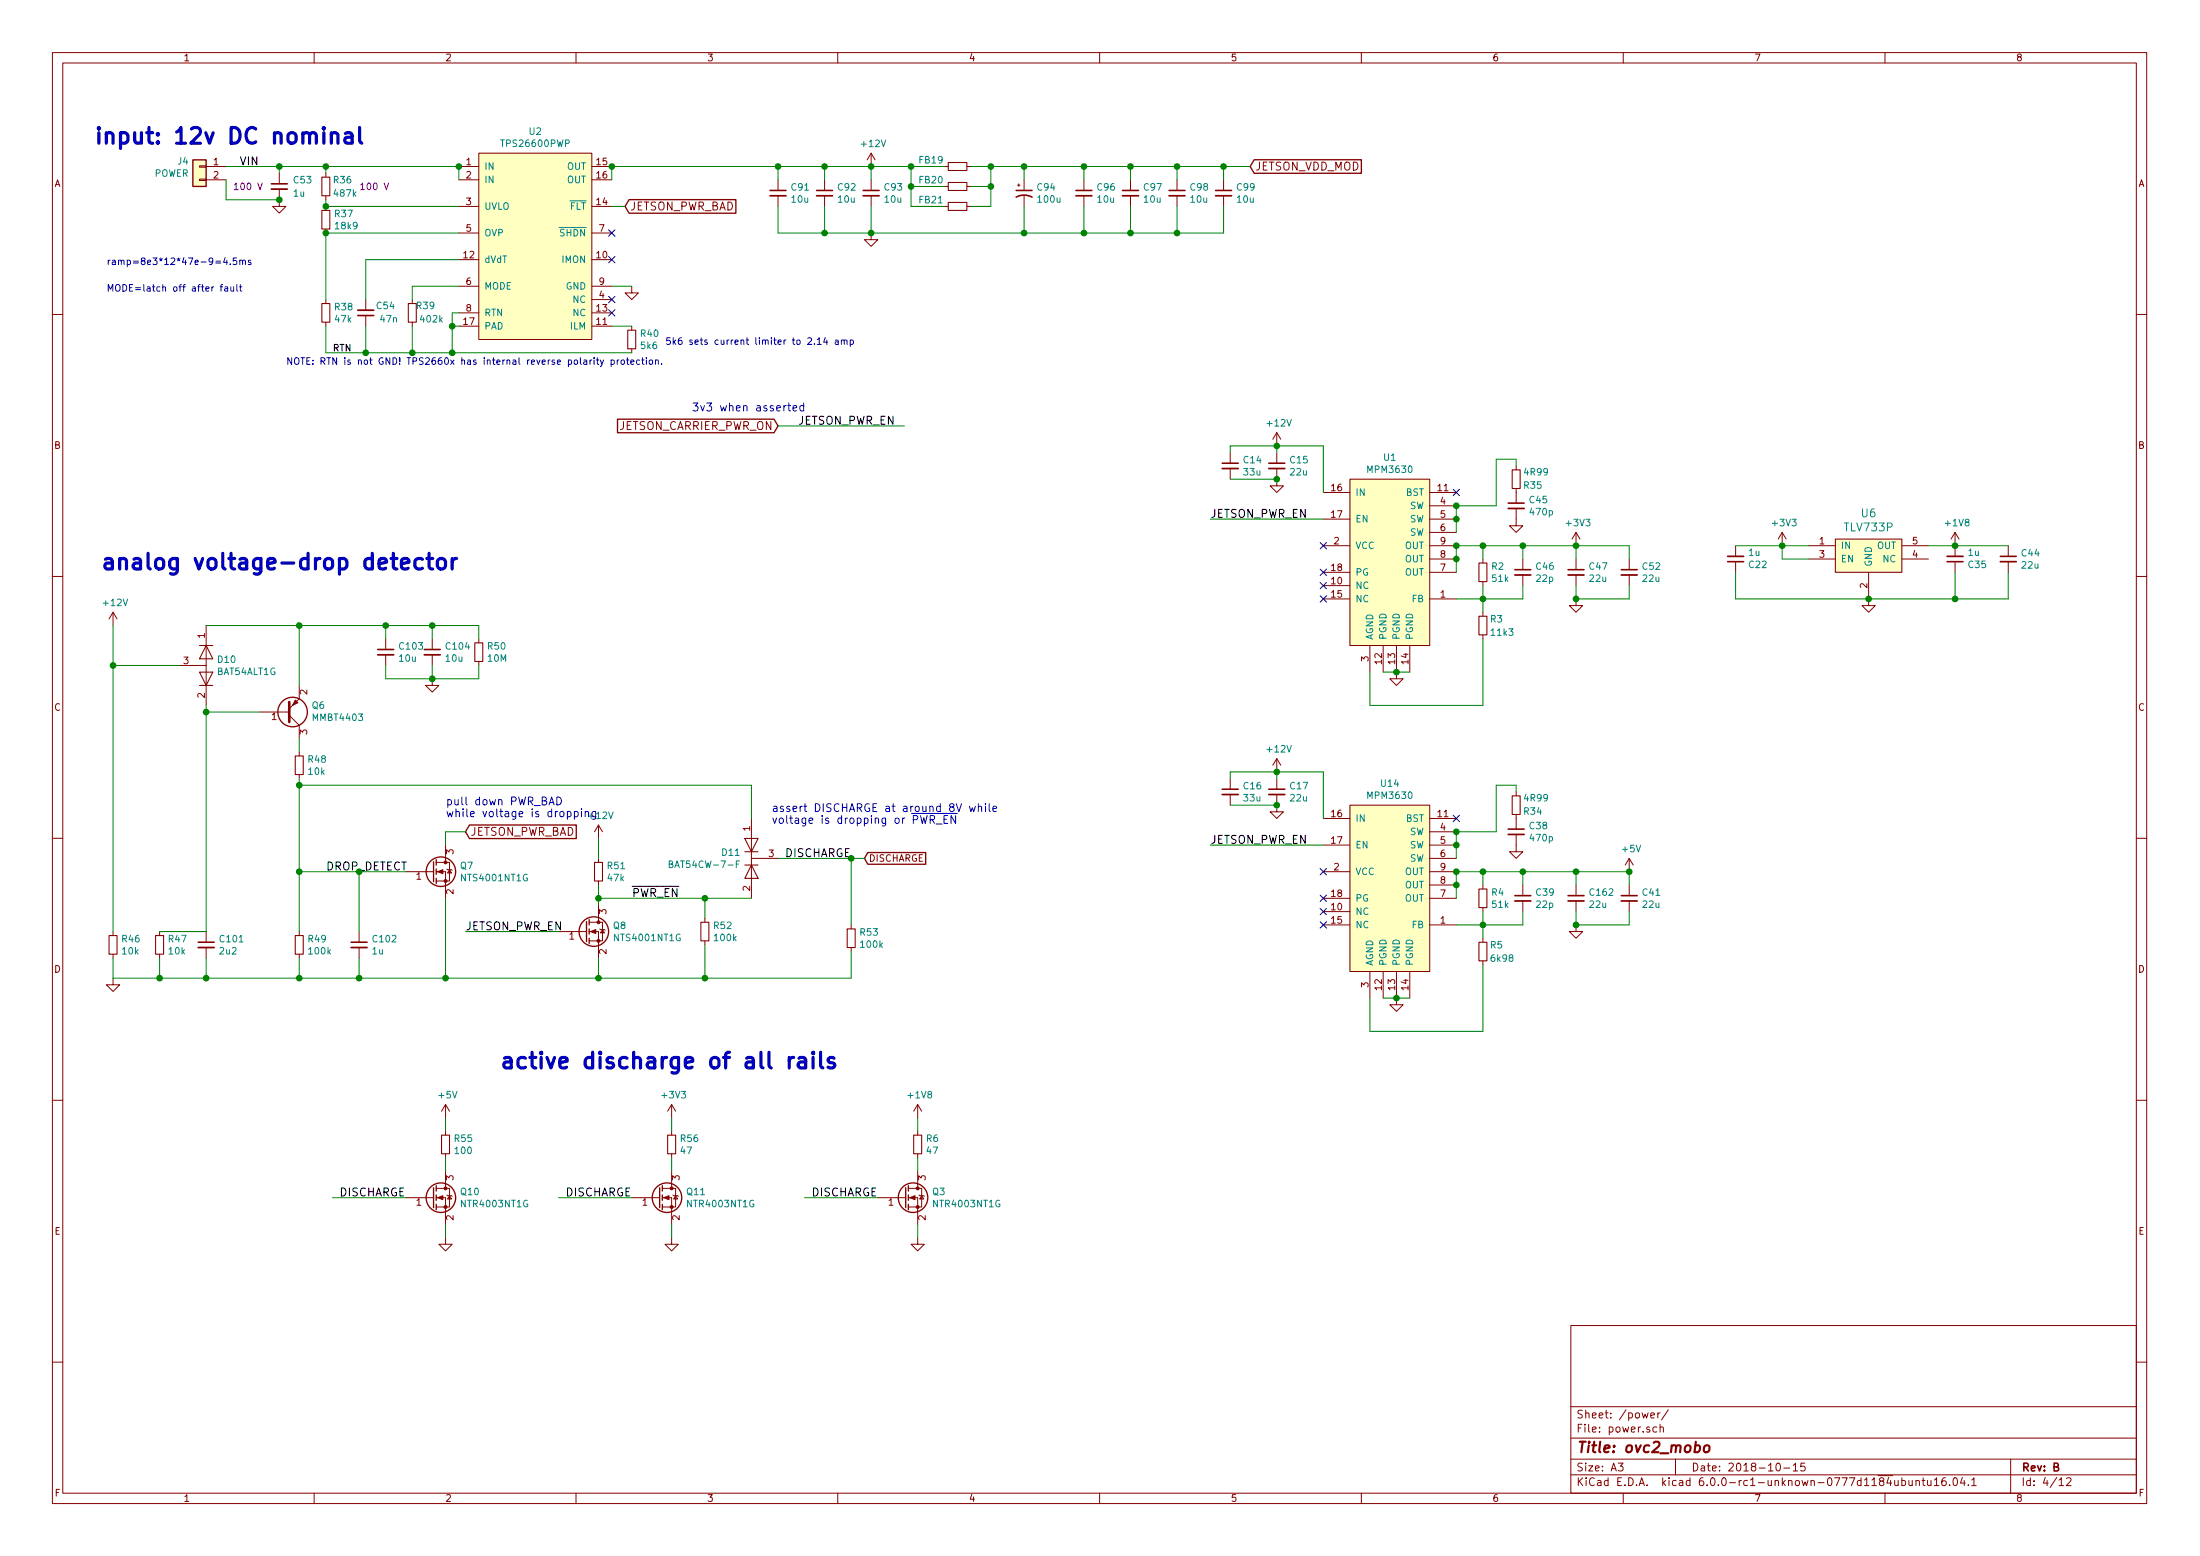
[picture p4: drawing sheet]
<svg xmlns="http://www.w3.org/2000/svg" width="420mm" height="297mm" viewBox="0 0 420 297" stroke-linecap="round" stroke-linejoin="round" font-family="sans-serif">
<g fill="none" stroke="#840000" stroke-width=".19">
<path d="M10 10h400v277h-400zM12 12h396v273.1h-396zM60 10v2M110 10v2M160 10v2M210 10v2M260 10v2M310 10v2M360 10v2M38.1 34.2h1.3v.3h-1.3zM38.1 31.7h1.3v.2h-1.3zM39.4 31.8h3.8"/>
<path d="M39.4 34.3h3.8M53.3 36.1v3.3h1.3l-1.3 1.3-1.2-1.3h1.2M53.3 33.1v2M62.2 33.1v.7M62.2 37.4v.7M62.2 39.4v.8M87.6 31.8h3.8M87.6 34.3h3.8M87.6 39.4h3.8M91.4 29.2h21.6v35.6h-21.6zM113 31.8h3.8M113 34.3h3.8"/>
<path d="M113 39.4h3.8M148.6 34.3v2.1M148.6 37.4v2M157.5 34.3v2.1M157.5 37.4v2M166.4 29.2l-.8 1.3M166.4 29.2v2.6M166.4 34.3v2.1M166.4 37.4v2M166.4 29.2l.7 1.3M180.3 31.8h.8M180.3 35.6h.8"/>
<path d="M180.3 39.4h.8M184.7 31.8h.7M184.7 35.6h.7M184.7 39.4h.7M194.3 35.3h.5M194.6 35.1v.5M195.6 34.3v2.1M195.6 37.4v2M207 34.3v2.1M207 37.4v2M215.9 34.3v2.1M215.9 37.4v2"/>
<path d="M224.8 34.3v2.1M224.8 37.4v2M233.7 34.3v2.1M233.7 37.4v2M62.2 43.7v.8M62.2 57.2v.7M69.8 57.2v2M78.7 57.2v.7M87.6 49.6h3.8M87.6 59.7h3.8M87.6 44.5h3.8M87.6 54.6h3.8"/>
<path d="M113 49.6h3.8M113 59.7h3.8M113 57.2h3.8M113 44.5h3.8M113 54.6h3.8M120.6 54.6v1.3h1.3l-1.3 1.3-1.2-1.3h1.2M166.4 44.5v1.3h1.2l-1.2 1.2-1.3-1.2h1.3M10 60h2M62.2 61.5v.8M69.8 60.2v2.1M78.7 61.5v.8M87.6 62.3h3.8"/>
<path d="M113 62.3h3.8M120.6 62.3v.7M120.6 66.6v.7M408 60h2M234.9 86.4v2M234.9 89.4v2.1M243.8 89.4v3.3h1.3l-1.3 1.3-1.2-1.3h1.2M243.8 82.6v2.5M243.8 86.4v2M243.8 82.6l-.7 1.3M243.8 82.6l.8 1.3M252.7 94h5.1"/>
<path d="M252.7 99.1h5.1M257.8 91.5h15.2v31.7h-15.2zM273 94h5.1M273 99.1h5.1M273 96.6h5.1M289.6 97.1v3.3h1.2l-1.2 1.2-1.3-1.2h1.3M289.6 88.9v.8M289.6 93.3v2.7M10 110h2M21.6 116.9l-.8 1.2M21.6 116.9v2.5M21.6 116.9l.8 1.2"/>
<path d="M39.4 119.4v15.3M252.7 104.2h5.1M252.7 114.3h5.1M252.7 111.8h5.1M252.7 109.3h5.1M273 104.2h5.1M273 106.7h5.1M273 114.3h5.1M273 109.3h5.1M273 101.6h5.1M283.2 106.7v.8M283.2 111v.8"/>
<path d="M283.2 116.9v.7M290.8 106.7v2M290.8 109.8v2M301 114.3v1.3h1.3l-1.3 1.3-1.3-1.3h1.3M301 101.6v2.6M301 106.7v2M301 109.8v2M301 101.6l-.8 1.3M301 101.6l.8 1.3M311.1 106.7v2M311.1 109.8v2M331.5 104.2v2"/>
<path d="M331.5 107.2v2.1M340.4 101.6l-.8 1.3M340.4 101.6v2.6M340.4 101.6l.7 1.3M345.4 104.2h5.1M345.4 106.7h5.1M350.5 102.9h12.7v6.4h-12.7zM356.9 109.3v6.3h1.2l-1.2 1.3-1.3-1.3h1.3M363.2 104.2h5.1M363.2 106.7h5.1M373.4 101.6l-.8 1.3M373.4 101.6v4.6"/>
<path d="M373.4 107.2v2.1M373.4 101.6l.7 1.3M383.5 104.2v2M383.5 107.2v2.1M408 110h2M34.3 127h5.1M49.5 135.9h5.7M55.2 136.6l1.9 1.9v2.5M57.1 130.8v2.6l-1.9 1.9M73.7 122v2M73.7 125v2M82.5 129.6v1.2h1.3l-1.3 1.3-1.2-1.3h1.2"/>
<path d="M82.5 122v2M82.5 125v2M91.4 122v.7M91.4 126.3v.7M261.6 123.2v5.1M264.2 123.2v5.1M266.7 123.2v6.4h1.3l-1.3 1.2-1.3-1.2h1.3M269.2 123.2v5.1M283.2 121.2v.8M57.1 143.5v.8M57.1 147.9v.7M114.3 157.5v2.6"/>
<path d="M114.3 157.5l-.8 1.3M114.3 157.5l.8 1.3M143.5 156.2v15.3M234.9 148.6v2.1M234.9 151.7v2M243.8 151.7v3.3h1.3l-1.3 1.2-1.2-1.2h1.2M243.8 144.8v2.6M243.8 148.6v2.1M243.8 144.8l-.7 1.3M243.8 144.8l.8 1.3M252.7 156.2h5.1M257.8 153.7h15.2v31.8h-15.2z"/>
<path d="M273 156.2h5.1M273 158.8h5.1M289.6 159.3v3.3h1.2l-1.2 1.3-1.3-1.3h1.3M289.6 151.2v.7M289.6 155.5v2.8M10 160h2M21.6 177.8v.8M30.5 177.8v.8M39.4 177.8v2.1M57.1 177.8v.8M68.6 177.8v2.1M77.5 166.4h5"/>
<path d="M82.6 166.4h.2M83.3 166.4h1.8v5.1M83.3 164.6h1.8M85.1 164.6h.8v3.6h-2.6M85.1 161.3v3.3M85.3 165.9l1.1 .3M85.9 166l.3 .7h-.7zM106.7 177.8h5.1M111.8 177.8h.2M112.5 177.8h1.8v5.1M112.5 176.1h1.8M114.3 176.1h.8v3.5h-2.6"/>
<path d="M114.3 163.9v.7M114.3 168.2v.7M114.3 172.8v3.3M114.6 177.3l1 .3M115.1 177.5l.3 .6h-.7zM134.6 175.3v.8M134.6 179.6v.8M143.5 163.9h5.1M162.6 176.6v.7M252.7 166.4h5.1M252.7 176.6h5.1M252.7 174h5.1"/>
<path d="M252.7 161.3h5.1M252.7 171.5h5.1M273 163.9h5.1M273 166.4h5.1M273 176.6h5.1M273 161.3h5.1M273 171.5h5.1M273 168.9h5.1M283.2 168.9v.8M283.2 173.3v.7M283.2 179.1v.8M290.8 168.9v2.1"/>
<path d="M290.8 172v2M301 176.6v1.2h1.3l-1.3 1.3-1.3-1.3h1.3M301 168.9v2.1M301 172v2M311.1 163.9l-.7 1.2M311.1 163.9v2.5M311.1 168.9v2.1M311.1 172v2M311.1 163.9l.8 1.2M408 160h2M21.6 186.7v1.3h1.3l-1.3 1.3-1.3-1.3h1.3M21.6 182.2v.7"/>
<path d="M30.5 182.2v.7M39.4 180.9v2M57.1 182.2v.7M68.6 180.9v2M162.6 180.9v.7M261.6 185.5v5M264.2 185.5v5M266.7 185.5v6.3h1.3l-1.3 1.3-1.3-1.3h1.3M269.2 185.5v5M283.2 183.4v.8M10 210h2M85.1 210.9v2.5"/>
<path d="M85.1 215.9v.8M85.1 210.9l-.8 1.2M85.1 210.9l.8 1.2M128.3 210.9v2.5M128.3 215.9v.8M128.3 210.9l-.8 1.2M128.3 210.9l.7 1.2M175.3 210.9v2.5M175.3 215.9v.8M175.3 210.9l-.8 1.2M175.3 210.9l.7 1.2M408 210h2"/>
<path d="M77.5 228.6h5M82.6 228.6h.2M83.3 228.6h1.8v5.1M83.3 226.9h1.8M85.1 226.9h.8v3.5h-2.6M85.1 236.3v1.2h1.3l-1.3 1.3-1.3-1.3h1.3M85.1 220.3v.7M85.1 223.6v3.3M85.3 228.1l1.1 .3M85.9 228.3l.3 .6h-.7zM120.6 228.6h5.1M125.8 228.6h.2"/>
<path d="M126.5 228.6h1.8v5.1M126.5 226.9h1.8M128.3 226.9h.7v3.5h-2.5M128.3 236.3v1.2h1.2l-1.2 1.3-1.3-1.3h1.3M128.3 220.3v.7M128.3 223.6v3.3M128.5 228.1l1 .3M129 228.3l.4 .6h-.7zM167.6 228.6h5.1M172.8 228.6h.2M173.5 228.6h1.8v5.1M173.5 226.9h1.8"/>
<path d="M175.3 226.9h.7v3.5h-2.5M175.3 236.3v1.2h1.2l-1.2 1.3-1.3-1.3h1.3M175.3 220.3v.7M175.3 223.6v3.3M175.5 228.1l1 .3M176 228.3l.4 .6h-.8zM300 253h108v32.1h-108zM10 260h2M300 278.5h108M300 274.5h108M300 268.5h108M309 279.3h1l-.5 .6 .4 .1v.7l-.2 .1-.7-.1"/>
<path d="M315.3 270.2l.7-.1-.1-.3-.4-.1-.2 .2v.7h.6M316.4 272.5l-.4-.1-.3 .3v.6l.3 .1 .4-.1M316.6 269.7v1M317 272.5l.2-.1 .4 .1 .1 .9M317 269.7l-.4 .3M317 271.9v1.5M318.6 269.1l-1.3 2M320 278.5v3M339.3 279.5l.2-.2a.86 .86 0 0 1 .2 1.5 .79 .79 0 0 1-.4-1.3zM342.5 279.7l.4-.4v1.5M344.7 279.3h-.7l-.1 .7 .2-.1h.5l.2 .3-.1 .5-.3 .1-.5-.1M384 278.5v6.6"/>
<path d="M408 260h2M60 285.1v1.9M110 285.1v1.9M160 285.1v1.9M210 285.1v1.9M260 285.1v1.9M300 281.5h108M310 285.1v1.9M340.7 280.2h1.1M342.5 280.8h.8M360 285.1v1.9M361.8 282.6v.8a.39 .39 0 0 0 .7 .1"/>
<path d="M362.5 282.6v1M363.2 282.7l.4-.1 .3 .3v.6l-.3 .1-.4-.1M363.2 282.1v1.5M364.6 282.6v.9l.4 .1 .2-.1M365.2 282.6v1M365.9 282.7h.1a.37 .37 0 0 1 .6 .1v.8M365.9 282.6v1M367.1 282.6h.5M367.3 282.1v1.3l.3 .2M368.1 282.6v.8a.39 .39 0 0 0 .7 .1M368.8 282.6v1M369.4 282.5l.4-.4v1.5"/>
<path d="M369.4 283.6h.9M371.6 282.1a.59 .59 0 0 0-.8 .6l.1 .8 .2 .1 .5-.1 .1-.5-.1-.3h-.5l-.3 .3M372.3 283.5v.1M373.1 282.3l.3-.2a.86 .86 0 0 1 .1 1.5l-.5-.3v-.6zM374.8 282l-.4 1.1h.9M375.1 282.6v1M375.9 283.5v.1M376.6 282.5l.4-.4v1.5M376.6 283.6h.8M393.2 282.5l.5-.4v1.5M393.2 283.6h.9M394.7 282.3l.5-.2 .3 .4-.9 1.1h.9"/>
</g>
<path d="M325.6 276.1l.1-.1a.51 .51 0 0 1 .8 .3l-.1 .5a.56 .56 0 0 1-.5 .4 .56 .56 0 0 1-.5-.4z" fill="none" stroke="#840000" stroke-width=".41"/>
<g fill="#ffffc2" stroke="#ffffc2" stroke-width=".19">
<path d="M36.8 30.5h2.6v5.1h-2.6z"/>
<path d="M350.5 102.9h12.7v6.4h-12.7z"/>
<path d="M257.8 153.7h15.2v31.8h-15.2z"/>
<path d="M257.8 91.5h15.2v31.7h-15.2z"/>
<path d="M91.4 29.2h21.6v35.6h-21.6z"/>
</g>
<g fill="none" stroke="#840000" stroke-width=".25">
<path d="M36.8 30.5h2.6v5.1h-2.6zM120.1 38.1h20.4v2.6h-20.4l-.7-1.3zM239.5 30.5h20.5v2.6h-20.5l-.7-1.3zM117.9 80h29.9l.8 1.3-.8 1.3h-29.9zM89.7 157.5h20.4v2.6h-20.4l-.8-1.3zM82.8 164.5v3.8M83.3 164.1v1M83.3 165.9v1M83.3 167.7v1M112 175.9v3.8M112.5 175.6v1M112.5 177.3v1"/>
<path d="M112.5 179.1v1M165.7 162.7h11.1v2.3h-11.1l-.6-1.1zM82.8 226.7v3.8M83.3 226.4v1M83.3 228.1v1M83.3 229.9v1M126 226.7v3.8M126.5 226.4v1M126.5 228.1v1M126.5 229.9v1M173 226.7v3.8M173.5 226.4v1"/>
<path d="M173.5 228.1v1M173.5 229.9v1"/>
<circle cx="55.9" cy="135.9" r="2.82"/>
<circle cx="84.2" cy="166.4" r="2.82"/>
<circle cx="113.4" cy="177.8" r="2.82"/>
<circle cx="84.2" cy="228.6" r="2.82"/>
<circle cx="127.4" cy="228.6" r="2.82"/>
<circle cx="174.4" cy="228.6" r="2.82"/>
</g>
<g fill="none" stroke="#840000" stroke-width=".2">
<path d="M61.5 33.8h1.5v3.6h-1.5zM181.1 31h3.6v1.5h-3.6zM181.1 34.8h3.6v1.6h-3.6zM181.1 38.6h3.6v1.6h-3.6zM61.5 40.2h1.5v3.5h-1.5zM61.5 57.9h1.5v3.6h-1.5zM78 57.9h1.5v3.6h-1.5zM119.9 63h1.5v3.6h-1.5zM288.8 89.7h1.5v3.6h-1.5zM282.4 117.6h1.6v3.6h-1.6zM282.4 107.5h1.6v3.5h-1.6zM38.1 123.2h2.5"/>
<path d="M38.1 130.8h2.5M38.1 128.3h2.5l-1.2 2.5zM39.4 123.2l1.2 2.6h-2.5zM90.7 122.7h1.5v3.6h-1.5zM56.4 144.3h1.5v3.6h-1.5zM288.8 151.9h1.5v3.6h-1.5zM20.8 178.6h1.6v3.6h-1.6zM29.7 178.6h1.5v3.6h-1.5zM56.4 178.6h1.5v3.6h-1.5zM113.5 164.6h1.6v3.6h-1.6zM133.9 176.1h1.5v3.5h-1.5zM142.2 162.6h2.6"/>
<path d="M142.2 165.1h2.6M142.2 160.1h2.6l-1.3 2.5zM143.5 165.1l1.3 2.6h-2.6zM161.8 177.3h1.5v3.6h-1.5zM282.4 179.9h1.6v3.5h-1.6zM282.4 169.7h1.6v3.6h-1.6zM84.3 216.7h1.6v3.6h-1.6zM127.5 216.7h1.5v3.6h-1.5zM174.5 216.7h1.5v3.6h-1.5z"/>
</g>
<g fill="none" stroke="#840000" stroke-width=".33">
<path d="M51.8 36.1h3.1M147.1 37.4h3M156 37.4h3M164.8 37.4h3.1M205.5 37.4h3M214.4 37.4h3M223.3 37.4h3M232.2 37.4h3M68.3 59.2h3.1M233.4 89.4h3.1M242.3 89.4h3.1M288 97.1h3.1"/>
<path d="M289.3 109.8h3.1M299.5 109.8h3M309.6 109.8h3.1M329.9 106.2h3.1M371.9 106.2h3M382 107.2h3.1M72.1 125h3.1M81 125h3.1M233.4 151.7h3.1M242.3 151.7h3.1M288 159.3h3.1M289.3 172h3.1"/>
<path d="M299.5 172h3M309.6 172h3.1M37.8 180.9h3.1M67.1 180.9h3"/>
</g>
<g fill="none" stroke="#840000" stroke-width=".3">
<path d="M51.8 35.1h3.1M147.1 36.4h3M156 36.4h3M164.8 36.4h3.1M194.1 37.6a3.2 3.2 0 0 1 3 0M194.1 36.4h3M205.5 36.4h3M214.4 36.4h3M223.3 36.4h3M232.2 36.4h3M68.3 60.2h3.1M233.4 88.4h3.1"/>
<path d="M242.3 88.4h3.1M288 96h3.1M289.3 108.7h3.1M299.5 108.7h3M309.6 108.7h3.1M329.9 107.2h3.1M371.9 107.2h3M382 106.2h3.1M72.1 124h3.1M81 124h3.1M233.4 150.7h3.1M242.3 150.7h3.1"/>
<path d="M288 158.3h3.1M37.8 179.9h3.1M67.1 179.9h3M289.3 171h3.1M299.5 171h3M309.6 171h3.1"/>
</g>
<path d="M55.2 134v3.8" fill="none" stroke="#840000" stroke-width=".51"/>
<g fill="#840000" stroke="#840000" stroke-width=".19">
<path d="M56.4 133.6l.5 .5-1 .6z"/>
<path d="M83.6 166.4l1-.4v.8z"/>
<path d="M112.8 177.8l1-.3v.7z"/>
<path d="M83.6 228.6l1-.3v.7z"/>
<path d="M126.7 228.6l1.1-.3v.7z"/>
<path d="M173.7 228.6l1.1-.3v.7z"/>
<circle cx="85.1" cy="168.2" r=".28"/>
<circle cx="85.1" cy="164.6" r=".28"/>
<circle cx="114.3" cy="179.6" r=".28"/>
<circle cx="114.3" cy="176.1" r=".28"/>
<circle cx="85.1" cy="230.4" r=".28"/>
<circle cx="85.1" cy="226.9" r=".28"/>
<circle cx="128.3" cy="230.4" r=".28"/>
<circle cx="128.3" cy="226.9" r=".28"/>
<circle cx="175.3" cy="230.4" r=".28"/>
<circle cx="175.3" cy="226.9" r=".28"/>
</g>
<path d="M127.8 165l.5-.1 .2-.2-.1-.2-.6-.2v1.3h.5l.2-.1v-.3l-.3-.2M140.6 165h.4M141.2 164.3h-.6v1.3" fill="none" stroke="#008484" stroke-width=".19"/>
<g fill="none" stroke="#0000c2" stroke-width=".61">
<path d="M63.3 25.6a.74 .74 0 0 1 1.2 .2v1.5M63.3 25.3v2M66 25.5l.3-.2h.5l.3 .2 .2 .3v1.5M67.3 26l-.3 .2h-.7a.59 .59 0 0 0-.5 .6 .59 .59 0 0 0 .5 .5h.7l.3-.1M68.7 24.3v2.6l.4 .4M76.7 107.6l1.4-.3-.1-.5-.3-.2h-.6l-.4 .4v1.2l.1 .3 .3 .1h.6l.3-.1M80.7 106.8a.96 .96 0 0 0-1.3 .1l-.2 .3v.8l.2 .3a.96 .96 0 0 0 1.3 .2M81.5 106.6h1.2M81.9 105.6v2.6l.2 .3 .6 .1M83.7 106.9a.81 .81 0 0 1 .8-.3 .81 .81 0 0 1 .6 .6v.8a.81 .81 0 0 1-.8 .6 .81 .81 0 0 1-.8-.6v-.8zM86.4 106.6v2M87.2 106.6a.82 .82 0 0 0-.8 .6"/>
<path d="M150.7 201.9v2M151.6 201.9a.77 .77 0 0 0-.9 .5M152.6 202l.3-.1h.5l.3 .1 .2 .3v1.6M153.9 202.6l-.3 .1h-.7a.59 .59 0 0 0-.5 .6 .59 .59 0 0 0 .5 .6h.7l.3-.2M155.3 200.9l-.2 .1 .2 .2 .1-.2-.1-.1v.3M155.3 201.9v2M156.7 200.9v2.5l.4 .5M159.3 202l-.7-.1-.5 .4 .2 .4 1 .3 .1 .3-.1 .4-.3 .2h-.6l-.3-.2"/>
</g>
<g fill="none" stroke="#0000c2" stroke-width=".19">
<path d="M42 54.7h.5M42.5 54.3l-.3 .2v1.1M43 54.8h.4l.1 .8M43 49.2l-.3 .9h.8M43.3 49.7v.8M43.5 55.1h-.4l-.2 .2 .2 .3 .4-.1M44 50.4v.1M44.1 54.7v.8l.3 .1 .2-.1M44.6 54.7v.9M45.2 49.2h-.6l-.1 .6 .2-.1 .5 .1v.6l-.2 .1-.5-.1M45.2 54.3v1.1l.2 .2M45.7 54.7h.5"/>
<path d="M45.8 49.8l.2-.1h.3v.8M45.8 49.7v.8M45.9 54.3v1.1l.3 .2M46.3 49.8l.2-.1h.3l.1 .8M47.9 49.7h-.3l-.2 .1 .1 .2 .4 .2v.3h-.5M113.9 68.7h.5M114.1 68.3v1.1l.3 .2M114.7 68.7l.3 .9M115.3 68.7l-.4 1.2-.2 .1M116.7 68.8l.4-.1 .2 .2-.1 .6h-.5M116.7 68.7v1.3M117.9 68.7v.9"/>
<path d="M118.2 68.7l-.3 .2M118.7 68.8l.3-.1 .2 .1v.7l-.4 .1-.2-.3zM119.6 68.7h.5M119.8 68.3v1.1l.3 .2M120.5 69.1l.6-.1-.1-.2-.4-.1-.1 .2v.6h.5M122.2 68.8l-.4-.1-.2 .2 .1 .6h.5M122.5 68.7h.5M122.7 68.3v1.1l.3 .2M123.4 68.3v.1M123.4 68.7v.9M124 68.8l.2-.1 .4 .1v.5l-.1 .2-.5-.1zM125.2 68.8l.2-.1 .3 .1v.8"/>
<path d="M125.2 68.7v.9M126.3 69.4v.2M150.4 77.4h.6M150.6 76.9v1.3l.4 .2M151.5 77.9l.7-.1-.1-.3-.4-.1-.2 .2v.8h.6M153.5 77.5l-.5-.1-.2 .3v.4l.1 .3h.6M153.5 76.9v1.5M155.5 65.6v.1M156.1 64.8l.4-.3v1.2M156.1 65.7h.7M157.6 64.4l-.3 .9h.8M157.9 64.9v.8"/>
<path d="M159.5 65h.5l.1 .7M160.1 65.2l-.4 .1-.2 .1v.3h.6M160.7 65l.2-.1 .3 .1v.7M160.7 64.9v.8M161.2 65.1l.2-.2 .3 .1 .1 .7M162.4 65l.3-.1 .3 .2-.1 .6h-.5M162.4 64.9v1.3M104.9 153.7l.5-1.5 .4 1.5M105 153.2h.7M106.3 152.2a.76 .76 0 0 1 .9 .7 .76 .76 0 0 1-.9 .8zM108.4 155l.4-.1 .3 .3-.2 .6h-.5M109.7 155l.4-.1 .3 .3-.1 .6h-.6"/>
<path d="M109.7 154.9v1.5M111 154.4v.1M111 154.9v1M111.8 155.1v-.1a.36 .36 0 0 1 .6 .1v.8M111.8 154.9v1M177.6 156.5l.8-.1 .1-.2-.1-.4-.8-.1v1.5M178 156.5l.5 .7M178.8 157.3h1.1M180.3 156.4h.5M181 155.7h-.7v1.5h.7M182.5 155.7v1.5l-.9-1.5v1.5M185.1 153.9l.3 1 .3-.7 .3 .7 .3-1"/>
<path d="M186.8 154.1l.3-.2 .3 .1 .1 .9M186.8 153.4v1.5M188.2 153.4v.2M188.2 153.9v1M188.9 153.4v1.3l.2 .2M189.6 154.4l.7-.1v-.3l-.5-.1-.2 .2 .1 .7h.6"/>
</g>
<g fill="none" stroke="#008400" stroke-width=".19">
<path d="M43.2 31.8h44.4v2.5M43.2 34.3v3.8h10.1M53.3 31.8v1.3M62.2 38.1v1.3h25.4M62.2 31.8v1.3M116.8 39.4h2.6M148.6 31.8v2.5M148.6 39.4v5.1h85.1v-5.1M157.5 31.8v2.5M157.5 39.4v5.1M166.4 31.8v2.5M166.4 39.4v5.1"/>
<path d="M174 35.6h6.3M174 31.8v7.6h6.3M180.3 31.8h-63.5v2.5M185.4 35.6h3.8M185.4 31.8h53.4M189.2 31.8v7.6h-3.8M195.6 31.8v2.5M195.6 39.4v5.1M207 31.8v2.5M207 39.4v5.1M215.9 31.8v2.5M215.9 39.4v5.1"/>
<path d="M224.8 31.8v2.5M224.8 39.4v5.1M233.7 31.8v2.5M87.6 44.5h-25.4v12.7M87.6 54.6h-8.9v2.6M87.6 59.7h-1.2v7.6M87.6 49.6h-17.8v7.6M116.8 54.6h3.8M62.2 62.3v5h58.4M69.8 62.3v5M78.7 62.3v5M86.4 62.3h1.2"/>
<path d="M116.8 62.3h3.8M148.6 81.3h24.1M231.1 99.1h21.6M234.9 86.4v-1.3h17.8v8.9M234.9 91.5h8.9M243.8 85.1v1.3M289.6 88.9v-1.2h-3.9v8.9h-7.6v5M21.6 119.4v58.4M39.4 119.4h52v2.6M57.1 119.4v11.4M73.7 119.4v2.6M82.5 119.4v2.6"/>
<path d="M283.2 104.2v2.5M283.2 111.8v5.1M290.8 111.8v2.5h-12.7M290.8 104.2v2.5M301 111.8v2.5h10.1v-2.5M301 104.2v2.5M311.1 106.7v-2.5h-33v5.1M331.5 104.2h13.9M331.5 109.3v5h52v-5M340.4 104.2v2.5h5M368.3 104.2h15.2M373.4 109.3v5"/>
<path d="M21.6 127h12.7M39.4 134.7v43.1h-8.9M39.4 135.9h10.1M73.7 127v2.6h17.7v-2.6M82.5 127v2.6M264.2 128.3h5M283.2 122v12.7h-21.6v-6.4M57.1 141v2.5M57.1 148.6v29.2M57.1 149.9h86.4v6.3M88.9 158.8h-3.8v2.5M234.9 148.6v-1.2h17.8v8.8"/>
<path d="M234.9 153.7h8.9M243.8 147.4v1.2M289.6 151.2v-1.3h-3.9v8.9h-7.6v5.1M57.1 166.4h20.4M68.6 166.4v11.4M85.1 171.5v15.2M88.9 177.8h17.8M114.3 160.1v3.8M114.3 168.9v3.9M114.3 171.5h29.2M134.6 171.5v3.8M148.6 163.9h16.5"/>
<path d="M162.6 163.9v12.7M231.1 161.3h21.6M283.2 166.4v2.5M283.2 174v5.1M290.8 174v2.6h-12.7M290.8 166.4v2.5M301 174v2.6h10.1v-2.6M301 166.4v2.5M311.1 168.9v-2.5h-33v5.1M30.5 182.9v3.8M39.4 182.9v3.8M57.1 182.9v3.8"/>
<path d="M68.6 182.9v3.8M114.3 182.9v3.8M134.6 180.4v6.3M162.6 181.6v5.1h-141v-3.8M264.2 190.5h5M283.2 184.2v12.7h-21.6v-6.4M85.1 213.4v2.5M128.3 213.4v2.5M175.3 213.4v2.5M63.5 228.6h14M85.1 221v2.6M85.1 233.7v2.6"/>
<path d="M106.7 228.6h13.9M128.3 221v2.6M128.3 233.7v2.6M153.7 228.6h13.9M175.3 221v2.6M175.3 233.7v2.6"/>
</g>
<g fill="#008400" stroke="#008400" stroke-width=".25">
<circle cx="157.5" cy="31.8" r=".51"/>
<circle cx="157.5" cy="44.5" r=".51"/>
<circle cx="166.4" cy="31.8" r=".51"/>
<circle cx="189.2" cy="35.6" r=".51"/>
<circle cx="189.2" cy="31.8" r=".51"/>
<circle cx="195.6" cy="31.8" r=".51"/>
<circle cx="207" cy="31.8" r=".51"/>
<circle cx="215.9" cy="31.8" r=".51"/>
<circle cx="224.8" cy="31.8" r=".51"/>
<circle cx="195.6" cy="44.5" r=".51"/>
<circle cx="207" cy="44.5" r=".51"/>
<circle cx="215.9" cy="44.5" r=".51"/>
<circle cx="224.8" cy="44.5" r=".51"/>
<circle cx="233.7" cy="31.8" r=".51"/>
<circle cx="21.6" cy="127" r=".51"/>
<circle cx="30.5" cy="186.7" r=".51"/>
<circle cx="39.4" cy="135.9" r=".51"/>
<circle cx="73.7" cy="119.4" r=".51"/>
<circle cx="82.6" cy="119.4" r=".51"/>
<circle cx="82.6" cy="129.6" r=".51"/>
<circle cx="57.2" cy="119.4" r=".51"/>
<circle cx="39.4" cy="186.7" r=".51"/>
<circle cx="57.2" cy="186.7" r=".51"/>
<circle cx="57.2" cy="166.4" r=".51"/>
<circle cx="68.6" cy="186.7" r=".51"/>
<circle cx="114.3" cy="171.5" r=".51"/>
<circle cx="114.3" cy="186.7" r=".51"/>
<circle cx="85.1" cy="186.7" r=".51"/>
<circle cx="134.6" cy="186.7" r=".51"/>
<circle cx="134.6" cy="171.5" r=".51"/>
<circle cx="57.2" cy="149.9" r=".51"/>
<circle cx="162.6" cy="163.9" r=".51"/>
<circle cx="340.4" cy="104.2" r=".51"/>
<circle cx="356.9" cy="114.3" r=".51"/>
<circle cx="373.4" cy="104.2" r=".51"/>
<circle cx="278.1" cy="161.3" r=".51"/>
<circle cx="278.1" cy="168.9" r=".51"/>
<circle cx="278.1" cy="166.4" r=".51"/>
<circle cx="283.2" cy="176.6" r=".51"/>
<circle cx="266.7" cy="190.5" r=".51"/>
<circle cx="283.2" cy="166.4" r=".51"/>
<circle cx="278.1" cy="158.8" r=".51"/>
<circle cx="290.8" cy="166.4" r=".51"/>
<circle cx="301" cy="166.4" r=".51"/>
<circle cx="243.8" cy="147.4" r=".51"/>
<circle cx="243.8" cy="153.7" r=".51"/>
<circle cx="311.1" cy="166.4" r=".51"/>
<circle cx="301" cy="176.6" r=".51"/>
<circle cx="373.4" cy="114.3" r=".51"/>
<circle cx="283.2" cy="114.3" r=".51"/>
<circle cx="283.2" cy="104.2" r=".51"/>
<circle cx="290.8" cy="104.2" r=".51"/>
<circle cx="301" cy="104.2" r=".51"/>
<circle cx="243.8" cy="85.1" r=".51"/>
<circle cx="243.8" cy="91.5" r=".51"/>
<circle cx="301" cy="114.3" r=".51"/>
<circle cx="266.7" cy="128.3" r=".51"/>
<circle cx="278.1" cy="104.2" r=".51"/>
<circle cx="278.1" cy="106.7" r=".51"/>
<circle cx="278.1" cy="96.6" r=".51"/>
<circle cx="278.1" cy="99.1" r=".51"/>
<circle cx="87.6" cy="31.8" r=".51"/>
<circle cx="53.3" cy="31.8" r=".51"/>
<circle cx="116.8" cy="31.8" r=".51"/>
<circle cx="62.2" cy="39.4" r=".51"/>
<circle cx="53.3" cy="38.1" r=".51"/>
<circle cx="166.4" cy="44.5" r=".51"/>
<circle cx="174" cy="35.6" r=".51"/>
<circle cx="174" cy="31.8" r=".51"/>
<circle cx="148.6" cy="31.8" r=".51"/>
<circle cx="78.7" cy="67.3" r=".51"/>
<circle cx="86.4" cy="67.3" r=".51"/>
<circle cx="86.4" cy="62.3" r=".51"/>
<circle cx="69.9" cy="67.3" r=".51"/>
<circle cx="62.2" cy="44.5" r=".51"/>
<circle cx="62.2" cy="31.8" r=".51"/>
</g>
<g fill="none" stroke="#000084" stroke-width=".19">
<path d="M116.2 56.6l1.2 1.2M116.2 59.1l1.2 1.2M116.2 43.9l1.2 1.2M116.2 49l1.2 1.2M117.4 56.6l-1.2 1.2M117.4 59.1l-1.2 1.2M117.4 43.9l-1.2 1.2M117.4 49l-1.2 1.2M277.5 93.4l1.2 1.2M278.7 93.4l-1.2 1.2M252.1 111.2l1.2 1.2M252.1 113.7l1.2 1.2"/>
<path d="M252.1 108.6l1.2 1.3M252.1 103.6l1.2 1.2M253.3 111.2l-1.2 1.2M253.3 113.7l-1.2 1.2M253.3 108.6l-1.2 1.3M253.3 103.6l-1.2 1.2M277.5 155.6l1.2 1.3M278.7 155.6l-1.2 1.3M252.1 173.4l1.2 1.2M252.1 176l1.2 1.2M252.1 170.9l1.2 1.2M252.1 165.8l1.2 1.2"/>
<path d="M253.3 173.4l-1.2 1.2M253.3 176l-1.2 1.2M253.3 170.9l-1.2 1.2M253.3 165.8l-1.2 1.2"/>
</g>
<g font-size="4.2" fill="#0000c2">
<text x="17.8" y="27.5">input: 12v DC nominal</text>
<text x="19" y="108.8">analog voltage-drop detector</text>
<text x="95.2" y="204">active discharge of all rails</text>
</g>
<text font-size="2.8" fill="#840000" x="301" y="277.3">Title: ovc2_mobo</text>
<g font-size="2.1">
<text x="45.7" y="31.5">VIN</text>
<text x="152.4" y="81.1">JETSON_PWR_EN</text>
<text x="231.1" y="98.8">JETSON_PWR_EN</text>
<text x="231.1" y="161.1">JETSON_PWR_EN</text>
<text x="149.9" y="163.6">DISCHARGE</text>
<text x="120.6" y="171.2">PWR_EN</text>
<text x="88.9" y="177.6">JETSON_PWR_EN</text>
<text x="64.8" y="228.4">DISCHARGE</text>
<text x="107.9" y="228.4">DISCHARGE</text>
<text x="154.9" y="228.4">DISCHARGE</text>
</g>
<g font-size="2.1" fill="#840000">
<text x="239.7" y="32.5">JETSON_VDD_MOD</text>
<text x="120.3" y="40.2">JETSON_PWR_BAD</text>
<text x="117.8" y="82.1">JETSON_CARRIER_PWR_ON</text>
<text x="89.8" y="159.5">JETSON_PWR_BAD</text>
<text x="301" y="273.5">File: power.sch</text>
<text x="301" y="270.8">Sheet: /power/</text>
<text x="301" y="280.9">Size: A3</text>
<text x="323" y="280.9">Date: 2018-10-15</text>
<text x="386" y="280.9">Rev: B</text>
<text x="301" y="283.7">KiCad E.D.A. kicad 6.0.0-rc1-unknown-0777d1184ubuntu16.04.1</text>
<text x="386" y="283.7">Id: 4/12</text>
</g>
<g font-size="2.1" fill="#0000c2">
<text x="132.1" y="78.5">3v3 when asserted</text>
<text x="85.1" y="153.7">pull down PWR_BAD</text>
<text x="85.1" y="156">while voltage is dropping</text>
<text x="147.3" y="155">assert DISCHARGE at around 8V while</text>
<text x="147.3" y="157.3">voltage is dropping or PWR_EN</text>
</g>
<g font-size="2.1" fill="#008484">
<text x="352.4" y="101.4">TLV733P</text>
<text x="355.5" y="98.7">U6</text>
</g>
<text font-size="2.1" fill="#008400" x="62.2" y="166.2">DROP_DETECT</text>
<g font-size="1.8" fill="#840000">
<text x="35" y="11.7">1</text>
<text x="85" y="11.7">2</text>
<text x="135" y="11.7">3</text>
<text x="185" y="11.7">4</text>
<text x="235" y="11.7">5</text>
<text x="285" y="11.7">6</text>
<text x="335" y="11.7">7</text>
<text x="385" y="11.7">8</text>
<text x="10.4" y="35.7">A</text>
<text x="40.8" y="31.5">1</text>
<text x="40.8" y="34.1">2</text>
<text x="89.1" y="31.5">1</text>
<text x="89.1" y="34.1">2</text>
<text x="114" y="31.5">15</text>
<text x="114" y="34.1">16</text>
<text x="408.4" y="35.7">A</text>
<text x="89.1" y="39.2">3</text>
<text x="114" y="39.2">14</text>
<text x="89.1" y="44.2">5</text>
<text x="114.5" y="44.2">7</text>
<text x="88.6" y="49.3">12</text>
<text x="114" y="49.3">10</text>
<text x="89.1" y="54.4">6</text>
<text x="89.1" y="59.5">8</text>
<text x="114" y="59.5">13</text>
<text x="114.5" y="56.9">4</text>
<text x="114.5" y="54.4">9</text>
<text x="88.6" y="62">17</text>
<text x="114" y="62">11</text>
<text x="10.4" y="85.7">B</text>
<text x="408.4" y="85.7">B</text>
<text x="254.3" y="93.8">16</text>
<text x="274.6" y="93.8">11</text>
<text x="254.3" y="98.8">17</text>
<text x="275.1" y="96.3">4</text>
<text x="275.1" y="98.8">5</text>
<text x="275.1" y="101.4">6</text>
<text x="254.8" y="103.9">2</text>
<text x="275.1" y="106.5">8</text>
<text x="275.1" y="103.9">9</text>
<text x="347.5" y="103.9">1</text>
<text x="347.5" y="106.5">3</text>
<text x="365.3" y="106.5">4</text>
<text x="365.3" y="103.9">5</text>
<text x="254.3" y="111.5">10</text>
<text x="254.3" y="109">18</text>
<text x="275.1" y="109">7</text>
<text x="356.6" y="112.3" transform="rotate(-90 356.6 112.3)">2</text>
<text x="254.3" y="114.1">15</text>
<text x="275.1" y="114.1">1</text>
<text x="39.1" y="121.8" transform="rotate(-90 39.1 121.8)">1</text>
<text x="35.1" y="126.8">3</text>
<text x="261.4" y="126.2" transform="rotate(-90 261.4 126.2)">3</text>
<text x="263.9" y="126.7" transform="rotate(-90 263.9 126.7)">12</text>
<text x="266.4" y="126.7" transform="rotate(-90 266.4 126.7)">13</text>
<text x="269" y="126.7" transform="rotate(-90 269 126.7)">14</text>
<text x="10.4" y="135.7">C</text>
<text x="39.1" y="133.2" transform="rotate(-90 39.1 133.2)">2</text>
<text x="51.9" y="137.5">1</text>
<text x="58.7" y="132.6" transform="rotate(-90 58.7 132.6)">2</text>
<text x="408.4" y="135.7">C</text>
<text x="58.7" y="140.2" transform="rotate(-90 58.7 140.2)">3</text>
<text x="254.3" y="156">16</text>
<text x="274.6" y="156">11</text>
<text x="143.3" y="158.6" transform="rotate(-90 143.3 158.6)">1</text>
<text x="254.3" y="161.1">17</text>
<text x="275.1" y="158.5">4</text>
<text x="275.1" y="161.1">5</text>
<text x="79.5" y="167.9">1</text>
<text x="86.6" y="163.1" transform="rotate(-90 86.6 163.1)">3</text>
<text x="146.8" y="163.6">3</text>
<text x="165.9" y="164.5">DISCHARGE</text>
<text x="254.8" y="166.2">2</text>
<text x="275.1" y="163.6">6</text>
<text x="275.1" y="166.2">9</text>
<text x="86.6" y="170.7" transform="rotate(-90 86.6 170.7)">2</text>
<text x="143.3" y="170.1" transform="rotate(-90 143.3 170.1)">2</text>
<text x="254.3" y="173.8">10</text>
<text x="254.3" y="171.2">18</text>
<text x="275.1" y="171.2">7</text>
<text x="275.1" y="168.7">8</text>
<text x="108.7" y="179.4">1</text>
<text x="115.8" y="174.5" transform="rotate(-90 115.8 174.5)">3</text>
<text x="254.3" y="176.3">15</text>
<text x="275.1" y="176.3">1</text>
<text x="10.4" y="185.7">D</text>
<text x="115.8" y="182.1" transform="rotate(-90 115.8 182.1)">2</text>
<text x="408.4" y="185.7">D</text>
<text x="261.4" y="188.5" transform="rotate(-90 261.4 188.5)">3</text>
<text x="263.9" y="189" transform="rotate(-90 263.9 189)">12</text>
<text x="266.4" y="189" transform="rotate(-90 266.4 189)">13</text>
<text x="269" y="189" transform="rotate(-90 269 189)">14</text>
<text x="86.6" y="225.3" transform="rotate(-90 86.6 225.3)">3</text>
<text x="129.8" y="225.3" transform="rotate(-90 129.8 225.3)">3</text>
<text x="176.8" y="225.3" transform="rotate(-90 176.8 225.3)">3</text>
<text x="79.5" y="230.2">1</text>
<text x="86.6" y="232.9" transform="rotate(-90 86.6 232.9)">2</text>
<text x="122.7" y="230.2">1</text>
<text x="129.8" y="232.9" transform="rotate(-90 129.8 232.9)">2</text>
<text x="169.7" y="230.2">1</text>
<text x="176.8" y="232.9" transform="rotate(-90 176.8 232.9)">2</text>
<text x="10.4" y="235.7">E</text>
<text x="408.4" y="235.7">E</text>
<text x="10.5" y="285.7">F</text>
<text x="35" y="286.7">1</text>
<text x="85" y="286.7">2</text>
<text x="135" y="286.7">3</text>
<text x="185" y="286.7">4</text>
<text x="235" y="286.7">5</text>
<text x="285" y="286.7">6</text>
<text x="335" y="286.7">7</text>
<text x="385" y="286.7">8</text>
<text x="408.5" y="285.7">F</text>
</g>
<g font-size="1.8" fill="#008484">
<text x="96" y="28.1">TPS26600PWP</text>
<text x="101.1" y="25.7">U2</text>
<text x="164.7" y="28.1">+12V</text>
<text x="29.5" y="33.7">POWER</text>
<text x="34" y="31.4">J4</text>
<text x="56.2" y="35">C53</text>
<text x="63.8" y="35">R36</text>
<text x="92.5" y="32.4">IN</text>
<text x="92.5" y="35">IN</text>
<text x="108.3" y="32.4">OUT</text>
<text x="108.3" y="35">OUT</text>
<text x="175.6" y="31.2">FB19</text>
<text x="175.6" y="35">FB20</text>
<text x="56.1" y="37.6">1u</text>
<text x="63.9" y="37.6">487k</text>
<text x="64" y="41.5">R37</text>
<text x="92.5" y="40">UVLO</text>
<text x="108.8" y="40">FLT</text>
<text x="151.2" y="36.4">C91</text>
<text x="151.3" y="38.7">10u</text>
<text x="160.1" y="36.4">C92</text>
<text x="160.1" y="38.7">10u</text>
<text x="169" y="36.4">C93</text>
<text x="169" y="38.7">10u</text>
<text x="175.6" y="38.8">FB21</text>
<text x="198.2" y="36.4">C94</text>
<text x="198.3" y="38.7">100u</text>
<text x="209.6" y="36.4">C96</text>
<text x="209.7" y="38.7">10u</text>
<text x="218.5" y="36.4">C97</text>
<text x="218.6" y="38.7">10u</text>
<text x="227.4" y="36.4">C98</text>
<text x="227.5" y="38.7">10u</text>
<text x="236.3" y="36.4">C99</text>
<text x="236.3" y="38.7">10u</text>
<text x="64.2" y="43.8">18k9</text>
<text x="92.5" y="45.1">OVP</text>
<text x="107" y="45.1">SHDN</text>
<text x="92.5" y="50.2">dVdT</text>
<text x="107.4" y="50.2">IMON</text>
<text x="64" y="59.2">R38</text>
<text x="72" y="59">C54</text>
<text x="79.6" y="59">R39</text>
<text x="92.5" y="55.3">MODE</text>
<text x="108.1" y="55.3">GND</text>
<text x="109.4" y="57.8">NC</text>
<text x="64.1" y="61.6">47k</text>
<text x="72.7" y="61.6">47n</text>
<text x="80.4" y="61.6">402k</text>
<text x="92.5" y="62.9">PAD</text>
<text x="92.5" y="60.4">RTN</text>
<text x="109" y="62.9">ILM</text>
<text x="109.4" y="60.4">NC</text>
<text x="122.4" y="64.3">R40</text>
<text x="122.5" y="66.6">5k6</text>
<text x="242.1" y="81.4">+12V</text>
<text x="237.6" y="88.5">C14</text>
<text x="246.5" y="88.5">C15</text>
<text x="264.3" y="88">U1</text>
<text x="237.6" y="90.8">33u</text>
<text x="246.5" y="90.8">22u</text>
<text x="258.8" y="94.7">IN</text>
<text x="261.4" y="90.3">MPM3630</text>
<text x="268.5" y="94.7">BST</text>
<text x="291.1" y="93.3">R35</text>
<text x="291.2" y="90.8">4R99</text>
<text x="258.8" y="99.7">EN</text>
<text x="269.2" y="97.2">SW</text>
<text x="269.2" y="99.7">SW</text>
<text x="292.2" y="96.1">C45</text>
<text x="292.4" y="98.4">470p</text>
<text x="299.3" y="100.5">+3V3</text>
<text x="338.7" y="100.5">+3V3</text>
<text x="371.7" y="100.5">+1V8</text>
<text x="258.8" y="104.8">VCC</text>
<text x="268.3" y="107.4">OUT</text>
<text x="268.3" y="104.8">OUT</text>
<text x="269.2" y="102.3">SW</text>
<text x="334" y="106.1">1u</text>
<text x="351.5" y="104.8">IN</text>
<text x="351.5" y="107.4">EN</text>
<text x="358.5" y="104.8">OUT</text>
<text x="359.6" y="107.4">NC</text>
<text x="375.9" y="106.1">1u</text>
<text x="386.2" y="106.2">C44</text>
<text x="258.8" y="112.4">NC</text>
<text x="258.8" y="109.9">PG</text>
<text x="268.3" y="109.9">OUT</text>
<text x="284.9" y="108.8">R2</text>
<text x="285" y="111.1">51k</text>
<text x="293.4" y="108.8">C46</text>
<text x="293.5" y="111.1">22p</text>
<text x="303.6" y="108.8">C47</text>
<text x="303.7" y="111.1">22u</text>
<text x="313.8" y="108.8">C52</text>
<text x="313.8" y="111.1">22u</text>
<text x="334.1" y="108.4">C22</text>
<text x="357.5" y="108.2" transform="rotate(-90 357.5 108.2)">GND</text>
<text x="376" y="108.4">C35</text>
<text x="386.2" y="108.5">22u</text>
<text x="19.9" y="115.7">+12V</text>
<text x="258.8" y="115">NC</text>
<text x="269.7" y="115">FB</text>
<text x="284.7" y="118.8">R3</text>
<text x="76.4" y="124">C103</text>
<text x="85.3" y="124">C104</text>
<text x="93.2" y="124">R50</text>
<text x="262.3" y="122.2" transform="rotate(-90 262.3 122.2)">AGND</text>
<text x="264.8" y="122.2" transform="rotate(-90 264.8 122.2)">PGND</text>
<text x="267.3" y="122.2" transform="rotate(-90 267.3 122.2)">PGND</text>
<text x="269.9" y="122.2" transform="rotate(-90 269.9 122.2)">PGND</text>
<text x="284.9" y="121.4">11k3</text>
<text x="41.4" y="128.9">BAT54ALT1G</text>
<text x="41.7" y="126.6">D10</text>
<text x="76.3" y="126.3">10u</text>
<text x="85.2" y="126.3">10u</text>
<text x="93.2" y="126.3">10M</text>
<text x="59.6" y="135.3">Q6</text>
<text x="59.9" y="137.6">MMBT4403</text>
<text x="242.1" y="143.6">+12V</text>
<text x="58.9" y="145.6">R48</text>
<text x="59" y="147.9">10k</text>
<text x="237.6" y="150.7">C16</text>
<text x="237.6" y="153">33u</text>
<text x="246.5" y="150.7">C17</text>
<text x="246.5" y="153">22u</text>
<text x="261.4" y="152.5">MPM3630</text>
<text x="263.8" y="150.2">U14</text>
<text x="291.1" y="155.5">R34</text>
<text x="291.2" y="153">4R99</text>
<text x="258.8" y="156.9">IN</text>
<text x="258.8" y="162">EN</text>
<text x="268.5" y="156.9">BST</text>
<text x="269.2" y="159.4">SW</text>
<text x="269.2" y="162">SW</text>
<text x="292.2" y="158.3">C38</text>
<text x="292.4" y="160.6">470p</text>
<text x="88" y="165.9">Q7</text>
<text x="116.1" y="165.9">R51</text>
<text x="128.6" y="165.7">BAT54CW-7-F</text>
<text x="137.9" y="163.4">D11</text>
<text x="258.8" y="167">VCC</text>
<text x="268.3" y="167">OUT</text>
<text x="269.2" y="164.5">SW</text>
<text x="309.9" y="162.7">+5V</text>
<text x="88.3" y="168.2">NTS4001NT1G</text>
<text x="116.1" y="168.2">47k</text>
<text x="258.8" y="172.1">PG</text>
<text x="268.3" y="172.1">OUT</text>
<text x="268.3" y="169.6">OUT</text>
<text x="284.9" y="171">R4</text>
<text x="285" y="173.3">51k</text>
<text x="293.4" y="171">C39</text>
<text x="293.5" y="173.3">22p</text>
<text x="303.7" y="173.3">22u</text>
<text x="303.7" y="171">C162</text>
<text x="313.8" y="171">C41</text>
<text x="313.8" y="173.3">22u</text>
<text x="23.4" y="179.9">R46</text>
<text x="32.3" y="179.9">R47</text>
<text x="42.1" y="179.9">C101</text>
<text x="58.9" y="179.9">R49</text>
<text x="71.3" y="179.9">C102</text>
<text x="117.2" y="177.4">Q8</text>
<text x="117.5" y="179.7">NTS4001NT1G</text>
<text x="136.4" y="177.4">R52</text>
<text x="136.6" y="179.7">100k</text>
<text x="164.3" y="178.6">R53</text>
<text x="258.8" y="174.7">NC</text>
<text x="258.8" y="177.2">NC</text>
<text x="269.7" y="177.2">FB</text>
<text x="23.4" y="182.2">10k</text>
<text x="32.3" y="182.2">10k</text>
<text x="42" y="182.2">2u2</text>
<text x="59.1" y="182.2">100k</text>
<text x="71.1" y="182.2">1u</text>
<text x="164.5" y="180.9">100k</text>
<text x="262.3" y="184.4" transform="rotate(-90 262.3 184.4)">AGND</text>
<text x="264.8" y="184.4" transform="rotate(-90 264.8 184.4)">PGND</text>
<text x="267.3" y="184.4" transform="rotate(-90 267.3 184.4)">PGND</text>
<text x="269.9" y="184.4" transform="rotate(-90 269.9 184.4)">PGND</text>
<text x="284.7" y="181.1">R5</text>
<text x="284.9" y="183.6">6k98</text>
<text x="83.9" y="209.7">+5V</text>
<text x="126.6" y="209.7">+3V3</text>
<text x="173.6" y="209.7">+1V8</text>
<text x="86.9" y="218">R55</text>
<text x="87" y="220.3">100</text>
<text x="130" y="218">R56</text>
<text x="130.1" y="220.3">47</text>
<text x="177" y="218">R6</text>
<text x="177.1" y="220.3">47</text>
<text x="88.1" y="228.2">Q10</text>
<text x="88.3" y="230.5">NTR4003NT1G</text>
<text x="131.2" y="228.2">Q11</text>
<text x="131.5" y="230.5">NTR4003NT1G</text>
<text x="178.1" y="228.2">Q3</text>
<text x="178.5" y="230.5">NTR4003NT1G</text>
</g>
<g font-size="1.8" fill="#840084">
<text x="45.1" y="36.3">100 V</text>
<text x="69.2" y="36.3">100 V</text>
</g>
<g font-size="1.8" fill="#0000c2">
<text x="20.3" y="50.6">ramp=8e3*12*47e-9=4.5ms</text>
<text x="20.3" y="55.7">MODE=latch off after fault</text>
<text x="127" y="65.8">5k6 sets current limiter to 2.14 amp</text>
<text x="54.6" y="69.6">NOTE: RTN is not GND! TPS2660x has internal reverse polarity protection.</text>
<text x="112.6" y="156.3">+12V</text>
</g>
<text font-size="1.8" x="63.5" y="67.1">RTN</text>
</svg>
